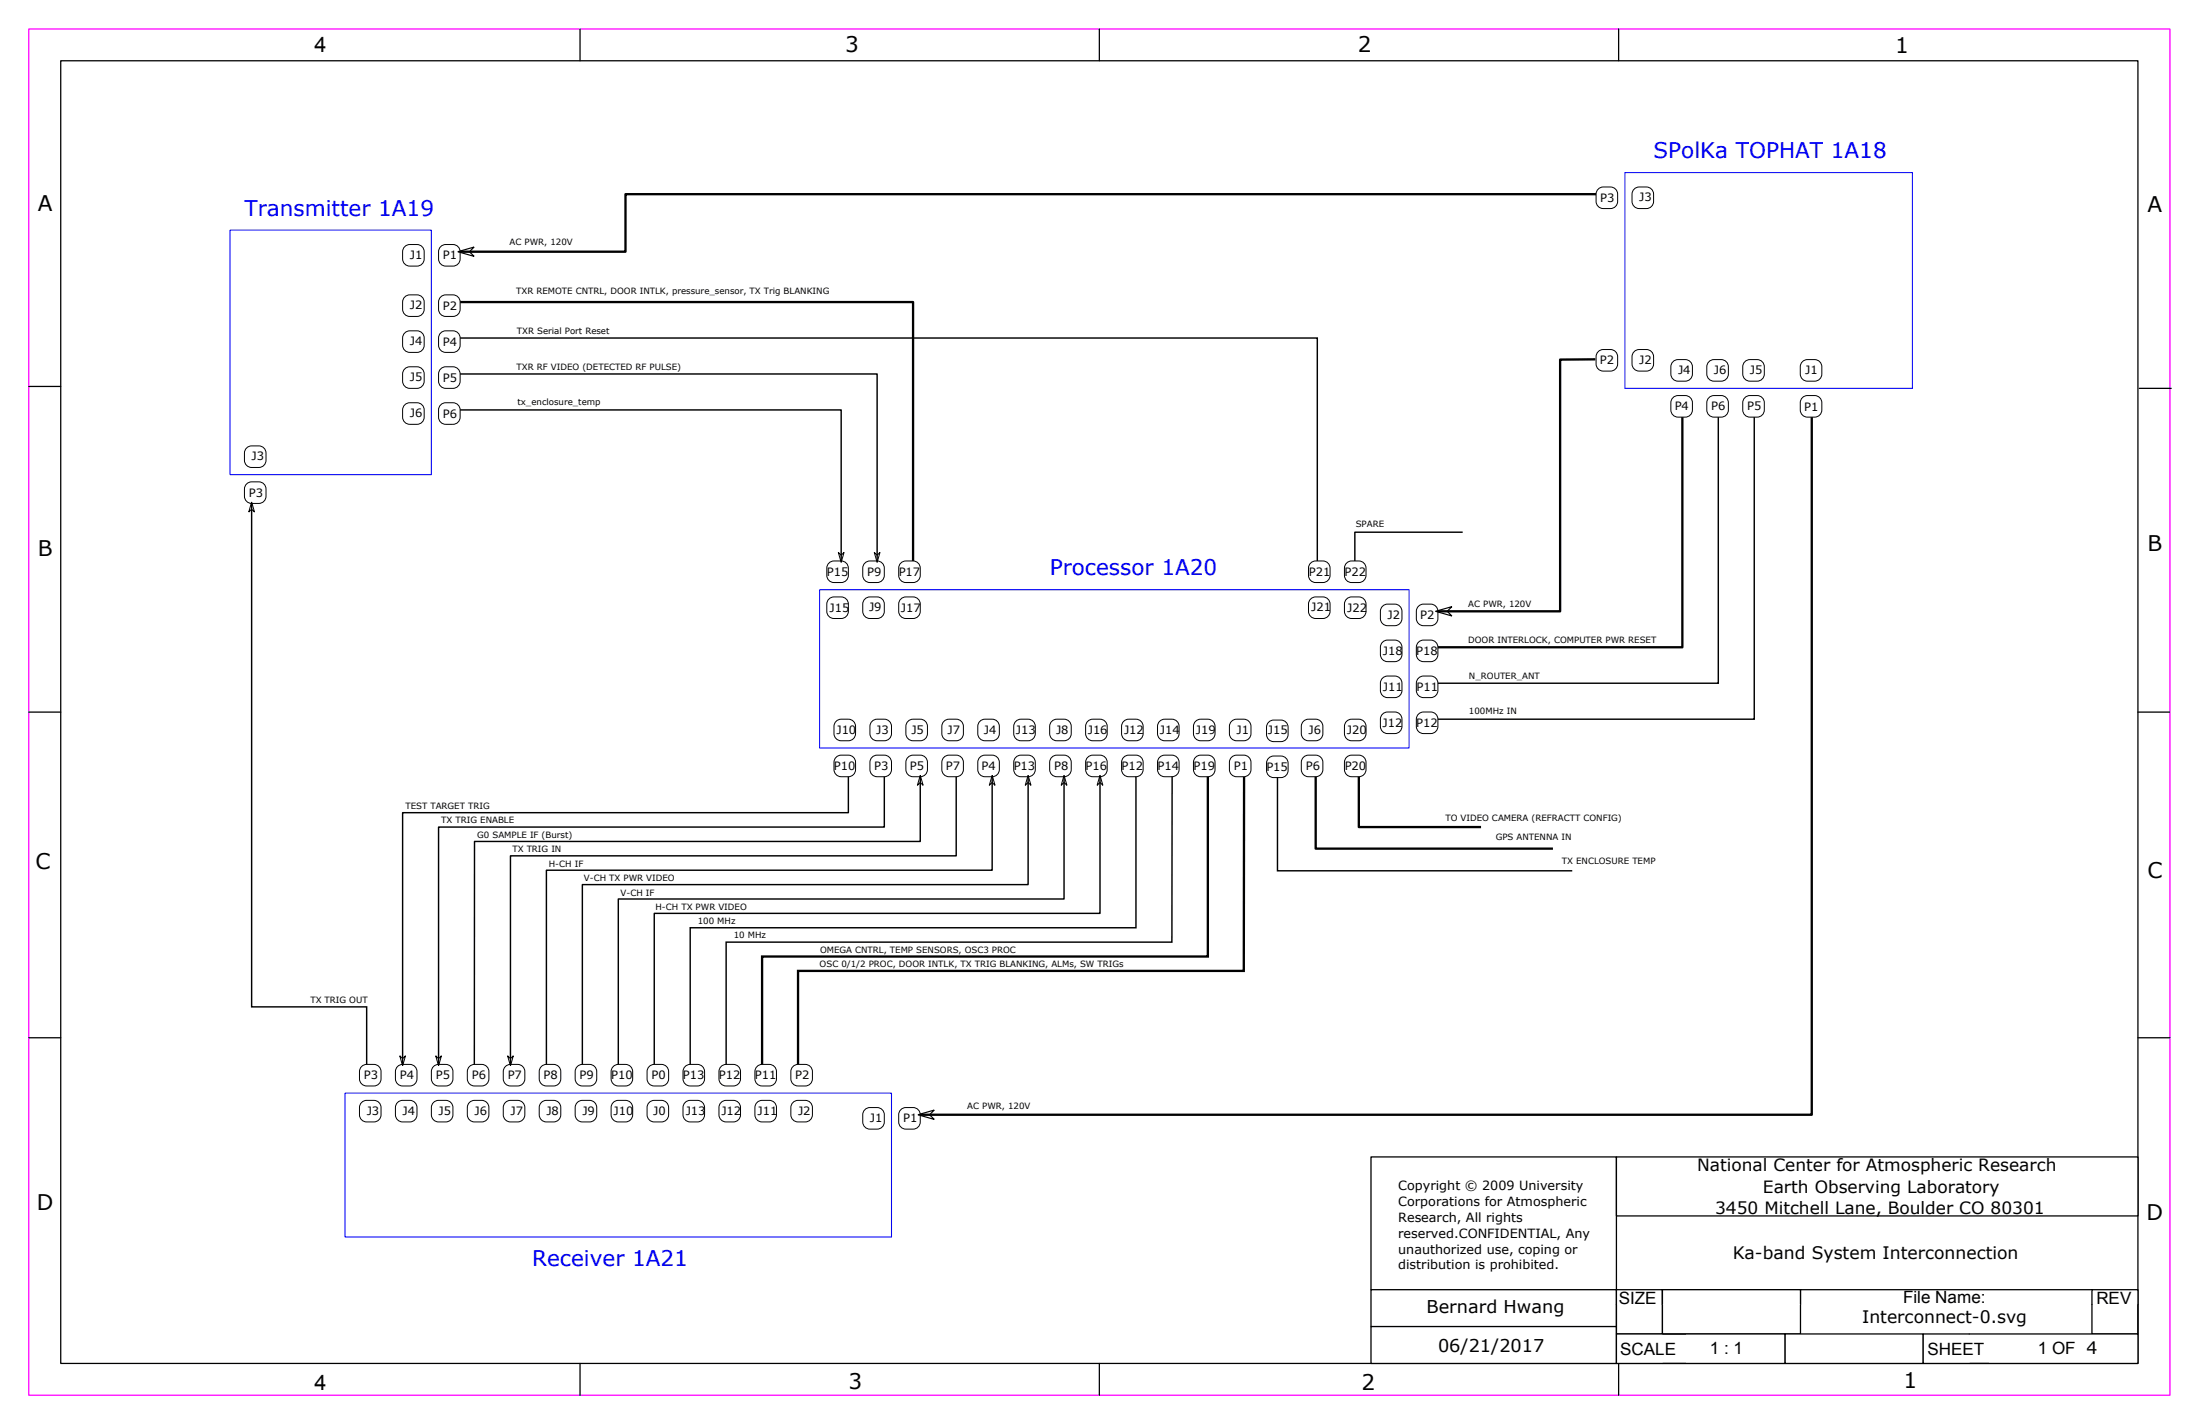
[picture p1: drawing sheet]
<svg xmlns="http://www.w3.org/2000/svg" width="432mm" height="279mm" viewBox="0 0 432 279" stroke-linecap="round" stroke-linejoin="round" font-family="sans-serif">
<path d="M5.6 5.7h420.3v268.1h-420.3z" fill="none" stroke="#f0f" stroke-width=".25"/>
<path d="M11.9 11.9h407.7v255.6h-407.7zM113.8 5.7v6.2M215.8 5.7v6.2M317.7 5.7v6.2M5.6 75.8h6.3M5.6 139.7h6.3M419.6 139.7h6.3M5.6 203.6h6.3M419.6 203.6h6.3M113.8 267.5v6.3M215.8 267.5v6.3M317.7 267.5v6.3" fill="none" stroke="#000" stroke-width=".25"/>
<g fill="#fff" stroke="#000" stroke-width=".25">
<path d="M269.1 227h48.2v26h-48.2z" fill-rule="evenodd"/>
<path d="M269.1 253h48.2v7.3h-48.2z" fill-rule="evenodd"/>
<path d="M269.1 260.3h48.2v7.2h-48.2z" fill-rule="evenodd"/>
<path d="M317.3 227h102.3v11.6h-102.3z" fill-rule="evenodd"/>
</g>
<path d="M317.3 253h9v2.9h-9z" fill-rule="evenodd" fill="#fff"/>
<path d="M317.3 255.9v-2.9h9v2.9" fill="none" stroke="#000" stroke-width=".25"/>
<path d="M326.3 253h27.1v2.9h-27.1z" fill-rule="evenodd" fill="#fff"/>
<path d="M326.3 255.9v-2.9h27.1v2.9" fill="none" stroke="#000" stroke-width=".25"/>
<path d="M353.4 253h57.2v2.9h-57.2z" fill-rule="evenodd" fill="#fff"/>
<path d="M353.4 255.9v-2.9h57.2v2.9" fill="none" stroke="#000" stroke-width=".25"/>
<path d="M410.6 253h9v2.9h-9z" fill-rule="evenodd" fill="#fff"/>
<path d="M317.3 255.9v5.8h9v-5.8M410.6 255.9v-2.9h9v2.9" fill="none" stroke="#000" stroke-width=".25"/>
<path d="M326.3 255.9h27.1v5.8h-27.1z" fill-rule="evenodd" fill="#fff"/>
<path d="M326.3 255.9v5.8h27.1v-5.8M410.6 255.9v5.8h9v-5.8" fill="none" stroke="#000" stroke-width=".25"/>
<path d="M317.3 261.7h9v5.8h-9z" fill-rule="evenodd" fill="#fff"/>
<path d="M326.3 261.7h-9v5.8h9" fill="none" stroke="#000" stroke-width=".25"/>
<path d="M331 261.7h19.4v5.8h-19.4z" fill-rule="evenodd" fill="#fff"/>
<path d="M326.3 261.7h24.1v5.8h-24.1" fill="none" stroke="#000" stroke-width=".25"/>
<path d="M350.4 261.7h27.1v5.8h-27.1z" fill-rule="evenodd" fill="#fff" stroke="#000" stroke-width=".25"/>
<path d="M377.5 261.7h9v5.8h-9z" fill-rule="evenodd" fill="#fff"/>
<path d="M386.5 261.7h-9v5.8h9" fill="none" stroke="#000" stroke-width=".25"/>
<path d="M390.5 261.7h29.1v5.8h-29.1z" fill-rule="evenodd" fill="#fff"/>
<path d="M386.5 261.7h33.1v5.8h-33.1" fill="none" stroke="#000" stroke-width=".25"/>
<path d="M326.3 253h27.1v2.9h-27.1z" fill-rule="evenodd" fill="#fff"/>
<path d="M419.9 76.2h6.3M326.3 255.9v-2.9h27.1v2.9" fill="none" stroke="#000" stroke-width=".25"/>
<path d="M160.9 115.7h115.7v31.1h-115.7zM67.7 214.5h107.3v28.2h-107.3z" fill="none" stroke="#0000fa" stroke-width=".21"/>
<path d="M318.9 33.9h56.5v42.3h-56.5zM45.2 45.2h39.5v47.9h-39.5z" fill="none" stroke="#0000fa" stroke-width=".2"/>
<g fill="none" stroke="#000" stroke-width=".2">
<path d="M313.5 37.3l.3-.3a3.1 3.1 0 0 1 3.4 .3 3.1 3.1 0 0 1-.3 3.4 3.1 3.1 0 0 1-3.4-.4 3.7 3.7 0 0 1 0-3zM320.6 37.3l.3-.3a3.1 3.1 0 0 1 3.4 .3 3.1 3.1 0 0 1-.3 3.4 3.1 3.1 0 0 1-3.4-.4 3.7 3.7 0 0 1 0-3zM79.3 48.6l.3-.4a3.1 3.1 0 0 1 3.4 .4 3.1 3.1 0 0 1-.3 3.3 3.1 3.1 0 0 1-3.4-.3 3.7 3.7 0 0 1 0-3zM79.3 58.4l.3-.3a3.1 3.1 0 0 1 3.4 .3 3.1 3.1 0 0 1-.3 3.4 3.1 3.1 0 0 1-3.4-.3 3.7 3.7 0 0 1 0-3.1zM86.3 48.6l.4-.4a3.1 3.1 0 0 1 3.3 .4 3.1 3.1 0 0 1-.3 3.3 3.1 3.1 0 0 1-3.4-.3 3.7 3.7 0 0 1 0-3zM86.3 58.4l.4-.3a3.1 3.1 0 0 1 3.3 .3 3.1 3.1 0 0 1-.3 3.4 3.1 3.1 0 0 1-3.4-.3 3.7 3.7 0 0 1 0-3.1zM79.3 79.6l.3-.3a3.1 3.1 0 0 1 3.4 .3 3.1 3.1 0 0 1-.3 3.4 3.1 3.1 0 0 1-3.4-.3 3.7 3.7 0 0 1 0-3.1zM79.3 72.5l.3-.3a3.1 3.1 0 0 1 3.4 .3 3.1 3.1 0 0 1-.3 3.4 3.1 3.1 0 0 1-3.4-.3 3.7 3.7 0 0 1 0-3.1zM79.3 65.5l.3-.3a3.1 3.1 0 0 1 3.4 .3 3.1 3.1 0 0 1-.3 3.4 3.1 3.1 0 0 1-3.4-.3 3.7 3.7 0 0 1 0-3.1zM86.3 79.6l.4-.3a3.1 3.1 0 0 1 3.3 .3 3.1 3.1 0 0 1-.3 3.4 3.1 3.1 0 0 1-3.4-.3 3.7 3.7 0 0 1 0-3.1zM86.3 72.5l.4-.3a3.1 3.1 0 0 1 3.3 .3 3.1 3.1 0 0 1-.3 3.4 3.1 3.1 0 0 1-3.4-.3 3.7 3.7 0 0 1 0-3.1zM86.3 65.5l.4-.3a3.1 3.1 0 0 1 3.3 .3 3.1 3.1 0 0 1-.3 3.4 3.1 3.1 0 0 1-3.4-.3 3.7 3.7 0 0 1 0-3.1z"/>
<path d="M313.8 68.9a3.1 3.1 0 0 1 3.4 .3 3.1 3.1 0 0 1-.3 3.3 3.1 3.1 0 0 1-3.4-.3 3.1 3.1 0 0 1 .3-3.3zM320.9 68.9a3.1 3.1 0 0 1 3.4 .3 3.1 3.1 0 0 1-.3 3.3 3.1 3.1 0 0 1-3.4-.3 3.1 3.1 0 0 1 .3-3.3zM328.5 70.8a3.1 3.1 0 0 1 3.4 .3 3.1 3.1 0 0 1-.3 3.4 3.1 3.1 0 0 1-3.4-.3 3.1 3.1 0 0 1 .3-3.4zM328.5 77.9a3.1 3.1 0 0 1 3.4 .3 3.1 3.1 0 0 1-.3 3.4 3.1 3.1 0 0 1-3.4-.3 3.1 3.1 0 0 1 .3-3.4zM335.6 70.8a3.1 3.1 0 0 1 3.4 .3 3.1 3.1 0 0 1-.3 3.4 3.1 3.1 0 0 1-3.4-.3 3.1 3.1 0 0 1 .3-3.4zM335.6 77.9a3.1 3.1 0 0 1 3.4 .3 3.1 3.1 0 0 1-.3 3.4 3.1 3.1 0 0 1-3.4-.3 3.1 3.1 0 0 1 .3-3.4zM342.6 70.8a3.1 3.1 0 0 1 3.4 .3 3.1 3.1 0 0 1-.3 3.4 3.1 3.1 0 0 1-3.4-.3 3.1 3.1 0 0 1 .3-3.4zM342.6 77.9a3.1 3.1 0 0 1 3.4 .3 3.1 3.1 0 0 1-.3 3.4 3.1 3.1 0 0 1-3.4-.3 3.1 3.1 0 0 1 .3-3.4zM353.9 77.9a3.1 3.1 0 0 1 3.4 .3 3.1 3.1 0 0 1-.3 3.4 3.1 3.1 0 0 1-3.4-.3 3.1 3.1 0 0 1 .3-3.4zM353.9 70.8a3.1 3.1 0 0 1 3.4 .3 3.1 3.1 0 0 1-.3 3.4 3.1 3.1 0 0 1-3.4-.3 3.1 3.1 0 0 1 .3-3.4zM48.2 88.1l.4-.3a3.1 3.1 0 0 1 3.3 .3 3.1 3.1 0 0 1-.3 3.4 3.1 3.1 0 0 1-3.4-.4 3.7 3.7 0 0 1 0-3zM48.2 95.1l.4-.3a3.1 3.1 0 0 1 3.3 .3 3.1 3.1 0 0 1-.3 3.4 3.1 3.1 0 0 1-3.4-.3 3.7 3.7 0 0 1 0-3.1z"/>
<path d="M49.4 98.5l.6 2-.6-.6-.6 .6zM162.5 110.6l.4-.3a3.1 3.1 0 0 1 3.3 .3 3.1 3.1 0 0 1-.3 3.4 3.1 3.1 0 0 1-3.4-.3 3.7 3.7 0 0 1 0-3.1zM162.5 117.7l.4-.3a3.1 3.1 0 0 1 3.3 .3 3.1 3.1 0 0 1-.3 3.4 3.1 3.1 0 0 1-3.4-.3 3.7 3.7 0 0 1 0-3.1zM164.5 108.4l.6 .5 .6-.5-.6 1.9zM169.6 117.7l.3-.3a3.1 3.1 0 0 1 3.4 .3 3.1 3.1 0 0 1-.3 3.4 3.1 3.1 0 0 1-3.4-.3 3.7 3.7 0 0 1 0-3.1zM169.6 110.6l.3-.3a3.1 3.1 0 0 1 3.4 .3 3.1 3.1 0 0 1-.3 3.4 3.1 3.1 0 0 1-3.4-.3 3.7 3.7 0 0 1 0-3.1zM171.6 108.4l.6 .5 .5-.5-.5 1.9zM176.7 110.6l.3-.3a3.1 3.1 0 0 1 3.4 .3 3.1 3.1 0 0 1-.4 3.4 3.1 3.1 0 0 1-3.3-.3 3.7 3.7 0 0 1 0-3.1zM176.7 117.7l.3-.3a3.1 3.1 0 0 1 3.4 .3 3.1 3.1 0 0 1-.4 3.4 3.1 3.1 0 0 1-3.3-.3 3.7 3.7 0 0 1 0-3.1zM257.4 117.4a3.1 3.1 0 0 1 3.4 .3 3.1 3.1 0 0 1-.3 3.4 3.1 3.1 0 0 1-3.4-.3 3.1 3.1 0 0 1 .3-3.4zM257.4 110.3a3.1 3.1 0 0 1 3.4 .3 3.1 3.1 0 0 1-.3 3.4 3.1 3.1 0 0 1-3.4-.3 3.1 3.1 0 0 1 .3-3.4zM264.5 117.4a3.1 3.1 0 0 1 3.3 .3 3.1 3.1 0 0 1-.3 3.4 3.1 3.1 0 0 1-3.4-.3 3.1 3.1 0 0 1 .4-3.4z"/>
<path d="M264.5 110.3a3.1 3.1 0 0 1 3.3 .3 3.1 3.1 0 0 1-.3 3.4 3.1 3.1 0 0 1-3.4-.3 3.1 3.1 0 0 1 .4-3.4zM271.5 118.8a3.1 3.1 0 0 1 3.4 .3 3.1 3.1 0 0 1-.3 3.4 3.1 3.1 0 0 1-3.4-.3 3.1 3.1 0 0 1 .3-3.4zM278.6 118.8a3.1 3.1 0 0 1 3.4 .3 3.1 3.1 0 0 1-.4 3.4 3.1 3.1 0 0 1-3.3-.3 3.1 3.1 0 0 1 .3-3.4zM271.5 140a3.1 3.1 0 0 1 3.4 .3 3.1 3.1 0 0 1-.3 3.4 3.1 3.1 0 0 1-3.4-.3 3.1 3.1 0 0 1 .3-3.4zM271.5 132.9a3.1 3.1 0 0 1 3.4 .3 3.1 3.1 0 0 1-.3 3.4 3.1 3.1 0 0 1-3.4-.3 3.1 3.1 0 0 1 .3-3.4zM271.5 125.9a3.1 3.1 0 0 1 3.4 .3 3.1 3.1 0 0 1-.3 3.4 3.1 3.1 0 0 1-3.4-.4 3.1 3.1 0 0 1 .3-3.3zM278.6 140a3.1 3.1 0 0 1 3.4 .3 3.1 3.1 0 0 1-.4 3.4 3.1 3.1 0 0 1-3.3-.3 3.1 3.1 0 0 1 .3-3.4zM278.6 132.9a3.1 3.1 0 0 1 3.4 .3 3.1 3.1 0 0 1-.4 3.4 3.1 3.1 0 0 1-3.3-.3 3.1 3.1 0 0 1 .3-3.4zM278.6 125.9a3.1 3.1 0 0 1 3.4 .3 3.1 3.1 0 0 1-.4 3.4 3.1 3.1 0 0 1-3.3-.4 3.1 3.1 0 0 1 .3-3.3zM164 141.7l.3-.3a3.1 3.1 0 0 1 3.4 .3 3.1 3.1 0 0 1-.4 3.4 3.1 3.1 0 0 1-3.3-.3 3.7 3.7 0 0 1 0-3.1zM164 148.7l.3-.3a3.1 3.1 0 0 1 3.4 .3 3.1 3.1 0 0 1-.4 3.4 3.1 3.1 0 0 1-3.3-.3 3.7 3.7 0 0 1 0-3.1zM171 141.7l.3-.3a3.1 3.1 0 0 1 3.4 .3 3.1 3.1 0 0 1-.3 3.4 3.1 3.1 0 0 1-3.4-.3 3.7 3.7 0 0 1 0-3.1z"/>
<path d="M171 148.7l.3-.3a3.1 3.1 0 0 1 3.4 .3 3.1 3.1 0 0 1-.3 3.4 3.1 3.1 0 0 1-3.4-.3 3.7 3.7 0 0 1 0-3.1zM178.1 141.7l.3-.3a3.1 3.1 0 0 1 3.4 .3 3.1 3.1 0 0 1-.3 3.4 3.1 3.1 0 0 1-3.4-.3 3.7 3.7 0 0 1 0-3.1zM178.1 148.7l.3-.3a3.1 3.1 0 0 1 3.4 .3 3.1 3.1 0 0 1-.3 3.4 3.1 3.1 0 0 1-3.4-.3 3.7 3.7 0 0 1 0-3.1zM180.6 152.1l.6 2-.6-.6-.5 .6zM185.4 141.4a3.1 3.1 0 0 1 3.4 .3 3.1 3.1 0 0 1-.3 3.4 3.1 3.1 0 0 1-3.4-.3 3.1 3.1 0 0 1 .3-3.4zM185.4 148.4a3.1 3.1 0 0 1 3.4 .3 3.1 3.1 0 0 1-.3 3.4 3.1 3.1 0 0 1-3.4-.3 3.1 3.1 0 0 1 .3-3.4zM192.5 141.4a3.1 3.1 0 0 1 3.4 .3 3.1 3.1 0 0 1-.3 3.4 3.1 3.1 0 0 1-3.4-.3 3.1 3.1 0 0 1 .3-3.4zM192.5 148.4a3.1 3.1 0 0 1 3.4 .3 3.1 3.1 0 0 1-.3 3.4 3.1 3.1 0 0 1-3.4-.3 3.1 3.1 0 0 1 .3-3.4zM194.7 152.1l.6 2-.6-.6-.5 .6zM199.5 141.4a3.1 3.1 0 0 1 3.4 .3 3.1 3.1 0 0 1-.3 3.4 3.1 3.1 0 0 1-3.4-.3 3.1 3.1 0 0 1 .3-3.4zM199.5 148.4a3.1 3.1 0 0 1 3.4 .3 3.1 3.1 0 0 1-.3 3.4 3.1 3.1 0 0 1-3.4-.3 3.1 3.1 0 0 1 .3-3.4zM201.8 152.1l.6 2-.6-.6-.6 .6z"/>
<path d="M206.6 141.4a3.1 3.1 0 0 1 3.4 .3 3.1 3.1 0 0 1-.3 3.4 3.1 3.1 0 0 1-3.4-.3 3.1 3.1 0 0 1 .3-3.4zM206.6 148.4a3.1 3.1 0 0 1 3.4 .3 3.1 3.1 0 0 1-.3 3.4 3.1 3.1 0 0 1-3.4-.3 3.1 3.1 0 0 1 .3-3.4zM208.8 152.1l.6 2-.6-.6-.5 .6zM213.7 141.4a3.1 3.1 0 0 1 3.3 .3 3.1 3.1 0 0 1-.3 3.4 3.1 3.1 0 0 1-3.4-.3 3.1 3.1 0 0 1 .4-3.4zM213.7 148.4a3.1 3.1 0 0 1 3.3 .3 3.1 3.1 0 0 1-.3 3.4 3.1 3.1 0 0 1-3.4-.3 3.1 3.1 0 0 1 .4-3.4zM215.9 152.1l.6 2-.6-.6-.6 .6zM220.7 141.4a3.1 3.1 0 0 1 3.4 .3 3.1 3.1 0 0 1-.3 3.4 3.1 3.1 0 0 1-3.4-.3 3.1 3.1 0 0 1 .3-3.4zM220.7 148.4a3.1 3.1 0 0 1 3.4 .3 3.1 3.1 0 0 1-.3 3.4 3.1 3.1 0 0 1-3.4-.3 3.1 3.1 0 0 1 .3-3.4zM227.8 141.4a3.1 3.1 0 0 1 3.4 .3 3.1 3.1 0 0 1-.4 3.4 3.1 3.1 0 0 1-3.3-.3 3.1 3.1 0 0 1 .3-3.4zM227.8 148.4a3.1 3.1 0 0 1 3.4 .3 3.1 3.1 0 0 1-.4 3.4 3.1 3.1 0 0 1-3.3-.3 3.1 3.1 0 0 1 .3-3.4zM234.8 141.4a3.1 3.1 0 0 1 3.4 .3 3.1 3.1 0 0 1-.3 3.4 3.1 3.1 0 0 1-3.4-.3 3.1 3.1 0 0 1 .3-3.4zM234.8 148.4a3.1 3.1 0 0 1 3.4 .3 3.1 3.1 0 0 1-.3 3.4 3.1 3.1 0 0 1-3.4-.3 3.1 3.1 0 0 1 .3-3.4z"/>
<path d="M241.9 141.4a3.1 3.1 0 0 1 3.4 .3 3.1 3.1 0 0 1-.3 3.4 3.1 3.1 0 0 1-3.4-.3 3.1 3.1 0 0 1 .3-3.4zM241.9 148.4a3.1 3.1 0 0 1 3.4 .3 3.1 3.1 0 0 1-.3 3.4 3.1 3.1 0 0 1-3.4-.3 3.1 3.1 0 0 1 .3-3.4zM248.9 141.9l.3-.3a3.1 3.1 0 0 1 3.3 .3 3.1 3.1 0 0 1-.3 3.3 3.1 3.1 0 0 1-3.3-.3 3.7 3.7 0 0 1 0-3zM248.9 148.9l.3-.3a3.1 3.1 0 0 1 3.3 .3 3.1 3.1 0 0 1-.3 3.4 3.1 3.1 0 0 1-3.3-.3 3.7 3.7 0 0 1 0-3.1zM256 141.4a3.1 3.1 0 0 1 3.4 .3 3.1 3.1 0 0 1-.3 3.4 3.1 3.1 0 0 1-3.4-.3 3.1 3.1 0 0 1 .3-3.4zM256 148.4a3.1 3.1 0 0 1 3.4 .3 3.1 3.1 0 0 1-.3 3.4 3.1 3.1 0 0 1-3.4-.3 3.1 3.1 0 0 1 .3-3.4zM264.5 141.4a3.1 3.1 0 0 1 3.3 .3 3.1 3.1 0 0 1-.3 3.4 3.1 3.1 0 0 1-3.4-.3 3.1 3.1 0 0 1 .4-3.4zM264.5 148.4a3.1 3.1 0 0 1 3.3 .3 3.1 3.1 0 0 1-.3 3.4 3.1 3.1 0 0 1-3.4-.3 3.1 3.1 0 0 1 .4-3.4zM70.8 216.5l.3-.3a3.1 3.1 0 0 1 3.4 .3 3.1 3.1 0 0 1-.3 3.4 3.1 3.1 0 0 1-3.4-.3 3.7 3.7 0 0 1 0-3.1zM70.8 209.4l.3-.3a3.1 3.1 0 0 1 3.4 .3 3.1 3.1 0 0 1-.3 3.4 3.1 3.1 0 0 1-3.4-.3 3.7 3.7 0 0 1 0-3.1zM77.9 216.5l.3-.3a3.1 3.1 0 0 1 3.4 .3 3.1 3.1 0 0 1-.3 3.4 3.1 3.1 0 0 1-3.4-.3 3.7 3.7 0 0 1 0-3.1zM77.9 209.4l.3-.3a3.1 3.1 0 0 1 3.4 .3 3.1 3.1 0 0 1-.3 3.4 3.1 3.1 0 0 1-3.4-.3 3.7 3.7 0 0 1 0-3.1z"/>
<path d="M78.5 207.2l.5 .5 .6-.5-.6 1.9zM84.9 216.5l.3-.3a3.1 3.1 0 0 1 3.4 .3 3.1 3.1 0 0 1-.3 3.4 3.1 3.1 0 0 1-3.4-.3 3.7 3.7 0 0 1 0-3.1zM84.9 209.4l.3-.3a3.1 3.1 0 0 1 3.4 .3 3.1 3.1 0 0 1-.3 3.4 3.1 3.1 0 0 1-3.4-.3 3.7 3.7 0 0 1 0-3.1zM85.5 207.2l.6 .5 .5-.5-.5 1.9zM92 216.5l.3-.3a3.1 3.1 0 0 1 3.4 .3 3.1 3.1 0 0 1-.3 3.4 3.1 3.1 0 0 1-3.4-.3 3.7 3.7 0 0 1 0-3.1zM92 209.4l.3-.3a3.1 3.1 0 0 1 3.4 .3 3.1 3.1 0 0 1-.3 3.4 3.1 3.1 0 0 1-3.4-.3 3.7 3.7 0 0 1 0-3.1zM99 216.5l.4-.3a3.1 3.1 0 0 1 3.3 .3 3.1 3.1 0 0 1-.3 3.4 3.1 3.1 0 0 1-3.4-.3 3.7 3.7 0 0 1 0-3.1zM99 209.4l.4-.3a3.1 3.1 0 0 1 3.3 .3 3.1 3.1 0 0 1-.3 3.4 3.1 3.1 0 0 1-3.4-.3 3.7 3.7 0 0 1 0-3.1zM99.6 207.2l.6 .5 .6-.5-.6 1.9zM106.1 216.5l.3-.3a3.1 3.1 0 0 1 3.4 .3 3.1 3.1 0 0 1-.3 3.4 3.1 3.1 0 0 1-3.4-.3 3.7 3.7 0 0 1 0-3.1zM106.1 209.4l.3-.3a3.1 3.1 0 0 1 3.4 .3 3.1 3.1 0 0 1-.3 3.4 3.1 3.1 0 0 1-3.4-.3 3.7 3.7 0 0 1 0-3.1zM113.2 216.5l.3-.3a3.1 3.1 0 0 1 3.4 .3 3.1 3.1 0 0 1-.4 3.4 3.1 3.1 0 0 1-3.3-.3 3.7 3.7 0 0 1 0-3.1z"/>
<path d="M113.2 209.4l.3-.3a3.1 3.1 0 0 1 3.4 .3 3.1 3.1 0 0 1-.4 3.4 3.1 3.1 0 0 1-3.3-.3 3.7 3.7 0 0 1 0-3.1zM120.2 216.5l.3-.3a3.1 3.1 0 0 1 3.4 .3 3.1 3.1 0 0 1-.3 3.4 3.1 3.1 0 0 1-3.4-.3 3.7 3.7 0 0 1 0-3.1zM120.2 209.4l.3-.3a3.1 3.1 0 0 1 3.4 .3 3.1 3.1 0 0 1-.3 3.4 3.1 3.1 0 0 1-3.4-.3 3.7 3.7 0 0 1 0-3.1zM127.3 209.4l.3-.3a3.1 3.1 0 0 1 3.4 .3 3.1 3.1 0 0 1-.3 3.4 3.1 3.1 0 0 1-3.4-.3 3.7 3.7 0 0 1 0-3.1zM127.3 216.5l.3-.3a3.1 3.1 0 0 1 3.4 .3 3.1 3.1 0 0 1-.3 3.4 3.1 3.1 0 0 1-3.4-.3 3.7 3.7 0 0 1 0-3.1zM134.3 216.5l.3-.3a3.1 3.1 0 0 1 3.4 .3 3.1 3.1 0 0 1-.3 3.4 3.1 3.1 0 0 1-3.4-.3 3.7 3.7 0 0 1 0-3.1zM134.3 209.4l.3-.3a3.1 3.1 0 0 1 3.4 .3 3.1 3.1 0 0 1-.3 3.4 3.1 3.1 0 0 1-3.4-.3 3.7 3.7 0 0 1 0-3.1zM141.4 216.5l.3-.3a3.1 3.1 0 0 1 3.4 .3 3.1 3.1 0 0 1-.3 3.4 3.1 3.1 0 0 1-3.4-.3 3.7 3.7 0 0 1 0-3.1zM141.4 209.4l.3-.3a3.1 3.1 0 0 1 3.4 .3 3.1 3.1 0 0 1-.3 3.4 3.1 3.1 0 0 1-3.4-.3 3.7 3.7 0 0 1 0-3.1zM148.4 216.5l.3-.3a3.1 3.1 0 0 1 3.4 .3 3.1 3.1 0 0 1-.3 3.4 3.1 3.1 0 0 1-3.4-.3 3.7 3.7 0 0 1 0-3.1zM148.4 209.4l.3-.3a3.1 3.1 0 0 1 3.4 .3 3.1 3.1 0 0 1-.3 3.4 3.1 3.1 0 0 1-3.4-.3 3.7 3.7 0 0 1 0-3.1zM155.5 216.5l.3-.3a3.1 3.1 0 0 1 3.4 .3 3.1 3.1 0 0 1-.3 3.4 3.1 3.1 0 0 1-3.4-.3 3.7 3.7 0 0 1 0-3.1z"/>
<path d="M155.5 209.4l.3-.3a3.1 3.1 0 0 1 3.4 .3 3.1 3.1 0 0 1-.3 3.4 3.1 3.1 0 0 1-3.4-.3 3.7 3.7 0 0 1 0-3.1zM169.6 217.9l.3-.3a3.1 3.1 0 0 1 3.4 .3 3.1 3.1 0 0 1-.3 3.4 3.1 3.1 0 0 1-3.4-.3 3.7 3.7 0 0 1 0-3.1zM176.7 217.9l.3-.3a3.1 3.1 0 0 1 3.4 .3 3.1 3.1 0 0 1-.4 3.4 3.1 3.1 0 0 1-3.3-.3 3.7 3.7 0 0 1 0-3.1z"/>
</g>
<path d="M313.3 38.1h-190.5v11.3h-32.5M90.3 59.3h88.9v50.8M313.1 70.5l-6.9 .1v49.3h-24M330.2 81.8v45.2h-48M355.6 81.8v136.9h-175M237.1 152.4v35.3h-87.5v21.1M244.2 152.4l-.1 38.1h-87.5v18.3M258.2 152.4v14.1h46.6M266.7 152.4v9.9h24" fill="none" stroke="#000" stroke-width=".46"/>
<path d="M89.9 49.4l3.2-.9-1 .9 1 .9zM281.8 119.9l3.2-.9-.9 .9 .9 1zM180.2 218.7l3.2-.9-.9 .9 .9 .9z" fill="none" stroke="#000" stroke-width=".23"/>
<g fill="none" stroke="#000" stroke-width=".28">
<path d="M90.3 73.4h81.9v36.7M90.3 66.3h168.3v43.8M49.4 98.8v98.8h22.6v11.2M90.3 80.4h74.8v29.7M337.3 81.8v52.3h-55.1M344.3 81.8v59.3h-62.1M287.1 104.4h-21.2v5.7M166.5 152.4v7.1h-87.5v49.3M173.6 152.4v9.9h-87.5v46.5M180.6 152.4v12.7h-87.5v43.8M187.7 152.4v15.5h-87.5v40.9M194.7 152.4v18.3h-87.5v38.1"/>
<path d="M201.8 152.4v21.2h-87.5v35.2M208.8 152.4v24h-87.4v32.4M215.9 152.4v26.8h-87.5v29.6M223 152.4v29.6h-87.5v26.8M230.1 152.4l-.1 32.5h-87.5v23.9M250.7 152.5v18.4h57.9"/>
</g>
<g font-size="4.2">
<text x="61.7" y="10.3">4</text>
<text x="165.9" y="10.3">3</text>
<text x="266.5" y="10.3">2</text>
<text x="372" y="10.5">1</text>
<text x="7.4" y="41.3">A</text>
<text x="421.5" y="41.7">A</text>
<text x="7.4" y="109.1">B</text>
<text x="421.5" y="108">B</text>
<text x="7" y="170.5">C</text>
<text x="421.5" y="172.2">C</text>
<text x="7.2" y="237.5">D</text>
<text x="421.3" y="239.5">D</text>
<text x="61.7" y="272.7">4</text>
<text x="166.5" y="272.5">3</text>
<text x="267.2" y="272.7">2</text>
<text x="373.6" y="272.4">1</text>
</g>
<g font-size="4.2" fill="#0000f0">
<text x="324.6" y="31">SPolKa TOPHAT 1A18</text>
<text x="48" y="42.3">Transmitter 1A19</text>
<text x="206" y="112.9">Processor 1A20</text>
<text x="104.4" y="248.4">Receiver 1A21</text>
</g>
<g font-size="3.5">
<text x="280" y="257.5">Bernard Hwang</text>
<text x="282.2" y="265.3">06/21/2017</text>
</g>
<g font-size="3.4">
<text x="340.1" y="246.9">Ka-band System Interconnection</text>
<text x="365.5" y="259.6">Interconnect-0.svg</text>
</g>
<g font-size="3.3">
<text x="333.1" y="229.8">National Center for Atmospheric Research</text>
<text x="346" y="234">Earth Observing Laboratory</text>
<text x="336.6" y="238.2">3450 Mitchell Lane, Boulder CO 80301</text>
<text x="317.7" y="255.9">SIZE</text>
<text x="373.5" y="255.7">File Name:</text>
<text x="411.5" y="255.9">REV</text>
<text x="318" y="265.8">SCALE</text>
<text x="335.6" y="265.6">1 : 1</text>
<text x="378.3" y="265.9">SHEET</text>
<text x="400" y="265.6">1 OF 4</text>
</g>
<g font-size="2.5">
<text x="274.4" y="233.5">Copyright © 2009 University</text>
<text x="274.4" y="236.6">Corporations for Atmospheric</text>
<text x="274.4" y="239.7">Research, All rights</text>
<text x="274.4" y="242.8">reserved.CONFIDENTIAL, Any</text>
<text x="274.4" y="246">unauthorized use, coping or</text>
<text x="274.4" y="249.1">distribution is prohibited.</text>
</g>
<g font-size="2.3">
<text x="314.1" y="39.7">P3</text>
<text x="321.7" y="39.5">J3</text>
<text x="80.4" y="50.8">J1</text>
<text x="86.9" y="50.9">P1</text>
<text x="80.4" y="60.7">J2</text>
<text x="86.9" y="60.8">P2</text>
<text x="80.4" y="67.7">J4</text>
<text x="86.9" y="67.8">P4</text>
<text x="314" y="71.5">P2</text>
<text x="321.7" y="71.4">J2</text>
<text x="80.4" y="74.8">J5</text>
<text x="86.9" y="74.9">P5</text>
<text x="329.4" y="73.4">J4</text>
<text x="336.4" y="73.4">J6</text>
<text x="343.5" y="73.4">J5</text>
<text x="354.3" y="73.4">J1</text>
<text x="80.4" y="81.8">J6</text>
<text x="86.9" y="81.9">P6</text>
<text x="328.7" y="80.5">P4</text>
<text x="335.9" y="80.5">P6</text>
<text x="342.9" y="80.5">P5</text>
<text x="354.1" y="80.6">P1</text>
<text x="49.4" y="90.3">J3</text>
<text x="48.8" y="97.4">P3</text>
<text x="162.3" y="113">P15</text>
<text x="170.2" y="113">P9</text>
<text x="176.4" y="113">P17</text>
<text x="256.9" y="113">P21</text>
<text x="263.9" y="113">P22</text>
<text x="170.6" y="119.9">J9</text>
<text x="257.4" y="119.9">J21</text>
<text x="264.4" y="120">J22</text>
<text x="162.8" y="120.1">J15</text>
<text x="176.8" y="120.1">J17</text>
<text x="272.3" y="121.4">J2</text>
<text x="278.7" y="121.5">P2</text>
<text x="271.4" y="128.5">J18</text>
<text x="278" y="128.5">P18</text>
<text x="271.4" y="135.6">J11</text>
<text x="278" y="135.7">P11</text>
<text x="164.2" y="144">J10</text>
<text x="172" y="144">J3</text>
<text x="178.9" y="144">J5</text>
<text x="242.7" y="143.9">J1</text>
<text x="256.8" y="143.9">J6</text>
<text x="264.4" y="143.9">J20</text>
<text x="271.4" y="142.6">J12</text>
<text x="278" y="142.7">P12</text>
<text x="186" y="144.1">J7</text>
<text x="193.1" y="144.1">J4</text>
<text x="199.4" y="144">J13</text>
<text x="207.3" y="144">J8</text>
<text x="213.5" y="144">J16</text>
<text x="220.6" y="144">J12</text>
<text x="227.7" y="144">J14</text>
<text x="234.7" y="144">J19</text>
<text x="248.9" y="144.1">J15</text>
<text x="163.7" y="151.1">P10</text>
<text x="171.6" y="151.1">P3</text>
<text x="178.6" y="151.1">P5</text>
<text x="185.7" y="151.2">P7</text>
<text x="192.7" y="151.2">P4</text>
<text x="199" y="151.1">P13</text>
<text x="206.9" y="151.2">P8</text>
<text x="213.1" y="151.1">P16</text>
<text x="220.1" y="151.1">P12</text>
<text x="227.2" y="151.1">P14</text>
<text x="234.2" y="151.1">P19</text>
<text x="242.2" y="151.1">P1</text>
<text x="248.6" y="151.2">P15</text>
<text x="256.3" y="151.1">P6</text>
<text x="263.9" y="151.1">P20</text>
<text x="71.4" y="211.7">P3</text>
<text x="78.5" y="211.7">P4</text>
<text x="85.5" y="211.7">P5</text>
<text x="92.6" y="211.7">P6</text>
<text x="99.6" y="211.7">P7</text>
<text x="106.7" y="211.7">P8</text>
<text x="113.8" y="211.7">P9</text>
<text x="119.9" y="211.8">P10</text>
<text x="127.9" y="211.8">P0</text>
<text x="134.1" y="211.8">P13</text>
<text x="141.1" y="211.7">P12</text>
<text x="148.2" y="211.8">P11</text>
<text x="156.1" y="211.7">P2</text>
<text x="72" y="218.7">J3</text>
<text x="79" y="218.7">J4</text>
<text x="86.1" y="218.7">J5</text>
<text x="93.1" y="218.7">J6</text>
<text x="100.2" y="218.7">J7</text>
<text x="107.2" y="218.7">J8</text>
<text x="114.3" y="218.7">J9</text>
<text x="120.4" y="218.8">J10</text>
<text x="128.2" y="218.8">J0</text>
<text x="134.6" y="218.8">J13</text>
<text x="141.6" y="218.8">J12</text>
<text x="148.7" y="218.8">J11</text>
<text x="156.6" y="218.7">J2</text>
<text x="170.7" y="220.1">J1</text>
<text x="177.3" y="220.2">P1</text>
</g>
<g font-size="1.7">
<text x="100" y="48">AC PWR, 120V</text>
<text x="101.3" y="57.6">TXR REMOTE CNTRL, DOOR INTLK, pressure_sensor, TX Trig BLANKING</text>
<text x="101.5" y="65.6">TXR Serial Port Reset</text>
<text x="101.4" y="72.6">TXR RF VIDEO (DETECTED RF PULSE)</text>
<text x="101.6" y="79.5">tx_enclosure_temp</text>
<text x="266.1" y="103.4">SPARE</text>
<text x="288.2" y="119">AC PWR, 120V</text>
<text x="288.2" y="126.1">DOOR INTERLOCK, COMPUTER PWR RESET</text>
<text x="288.3" y="133.2">N_ROUTER_ANT</text>
<text x="288.3" y="140.2">100MHz IN</text>
<text x="79.6" y="158.7">TEST TARGET TRIG</text>
<text x="86.6" y="161.6">TX TRIG ENABLE</text>
<text x="283.7" y="161">TO VIDEO CAMERA (REFRACTT CONFIG)</text>
<text x="93.7" y="164.4">G0 SAMPLE IF (Burst)</text>
<text x="100.6" y="167.2">TX TRIG IN</text>
<text x="293.6" y="164.9">GPS ANTENNA IN</text>
<text x="107.7" y="170">H-CH IF</text>
<text x="114.6" y="172.8">V-CH TX PWR VIDEO</text>
<text x="306.6" y="169.6">TX ENCLOSURE TEMP</text>
<text x="121.8" y="175.8">V-CH IF</text>
<text x="128.6" y="178.5">H-CH TX PWR VIDEO</text>
<text x="137" y="181.4">100 MHz</text>
<text x="144" y="184">10 MHz</text>
<text x="160.9" y="189.7">OSC 0/1/2 PROC, DOOR INTLK, TX TRIG BLANKING, ALMs, SW TRIGs</text>
<text x="161" y="186.9">OMEGA CNTRL, TEMP SENSORS, OSC3 PROC</text>
<text x="60.9" y="196.8">TX TRIG OUT</text>
<text x="189.8" y="217.5">AC PWR, 120V</text>
</g>
</svg>
